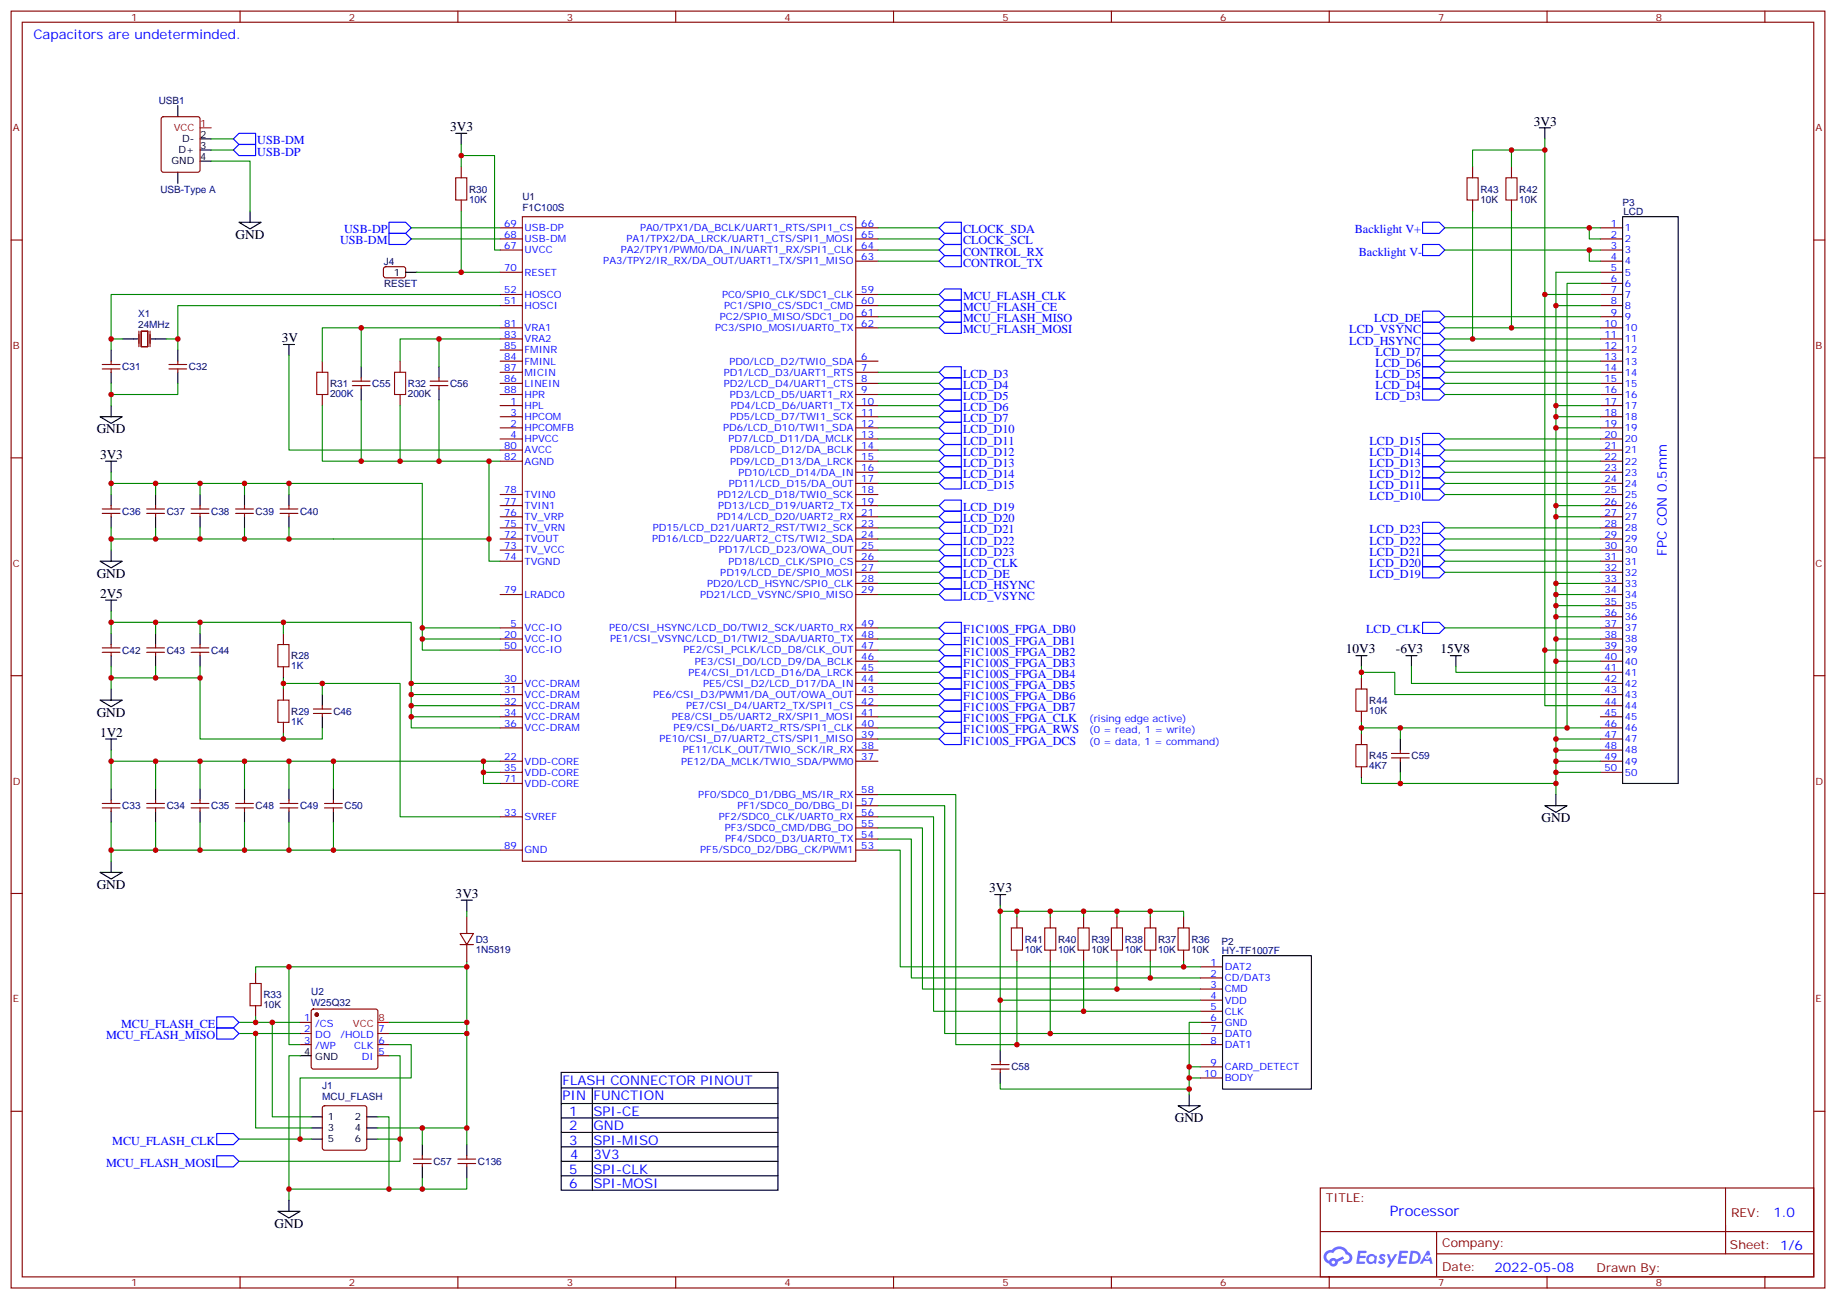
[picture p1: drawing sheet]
<svg xmlns="http://www.w3.org/2000/svg" width="583mm" height="413mm" viewBox="0 0 583 413" stroke-linecap="round" stroke-linejoin="round" font-family="sans-serif">
<g fill="none" stroke="#870000" stroke-width=".35">
<path d="M3.5 3.5h575.8v405.4h-575.8zM7.1 7.1h568.6v398.2h-568.6zM76.2 3.5v3.6M145.3 3.5v3.6M214.5 3.5v3.6M283.6 3.5v3.6M352.8 3.5v3.6M421.9 3.5v3.6M491.1 3.5v3.6M560.2 3.5v3.6M3.5 76.2h3.6M575.7 76.2h3.6"/>
<path d="M3.5 145.3h3.6M575.7 145.3h3.6M3.5 214.5h3.6M575.7 214.5h3.6M3.5 283.6h3.6M575.7 283.6h3.6M3.5 352.8h3.6M575.7 352.8h3.6M419.1 377.1h156.6v28.2h-156.6zM547.7 377.1v20.9M419.1 391h156.5M456 398h119.6"/>
<path d="M456 391v14.1M76.2 405.3v3.6M145.3 405.3v3.6M214.5 405.3v3.6M283.6 405.3v3.6M352.8 405.3v3.6M421.9 405.3v3.6M491.1 405.3v3.6M560.2 405.3v3.6"/>
</g>
<g fill="#5487ff">
<path d="M438.1 398.3a1.22 1.22 0 0 1 1.7 .3l-.4 .5a.47 .47 0 0 0-.3-.4 .47 .47 0 0 0-.5 .2l.1 .3a1.14 1.14 0 0 1 .8 1.7 1.14 1.14 0 0 1-1.9 0l-.2-.2 .5-.5 .7 .4a.29 .29 0 0 0 .3-.3 .29 .29 0 0 0-.2-.3 1.04 1.04 0 0 1-.6-1.7z"/>
<path d="M431.1 397h2.3l.4 .2-.2 .5-1.8 .1-.1 .8h1.5l.3 .4-.3 .4h-1.6l-.2 1.1h1.7l.2 .3-.2 .3-2.6 .1z"/>
<path d="M444.2 397.1l2.7 .1-.1 .5-1.8 .1-.2 .8h1.6l.3 .4-.4 .4h-1.6l-.1 1.1h1.7l.2 .3-.2 .3-2.7 .1z"/>
<path d="M453 397.1h.7l.3 1.2-.6 .3a.69 .69 0 0 0-1 .3 .69 .69 0 0 0 .4 1 .69 .69 0 0 0 .9-.7l.5-.2 .6 2.2h-.8l-.3-.9h-1.7l-.5 .9h-.8z"/>
<path d="M440.2 398.1h.8l.6 1.9 1.1-1.9h.9l-2.6 4.2h-.8l.9-1.5z"/>
<path d="M447.8 397.1l-.6 4.1h1.3a2.11 2.11 0 0 0 2.5-2.1 2.11 2.11 0 0 0-2.5-2zM448.5 397.8a1.43 1.43 0 0 1 1.6 1.6 1.43 1.43 0 0 1-2 1.1z"/>
<path d="M434.1 398.7a1.54 1.54 0 0 0-.1 2.1 1.54 1.54 0 0 0 2.1 .2l.7 .2 .3-2.3-.6-.3a1.49 1.49 0 0 0-2.4 .1zM434.3 399.7a.95 .95 0 0 1 1.9 0 .95 .95 0 0 1-1.9 0z"/>
<path d="M420.8 397.4a2.18 2.18 0 0 0 1.1 3.7 1.44 1.44 0 0 0 1.6 1 1.44 1.44 0 0 0 1.2-1.5l2-1-.5-.8-1.9 1a1.47 1.47 0 0 0-2.4 .4 1.39 1.39 0 0 1-.7-1.9 1.39 1.39 0 0 1 2-.5 2.12 2.12 0 0 1 2.2-1.3 2.12 2.12 0 0 1 1.9 1.7 1.14 1.14 0 0 1 1 1.4 1.14 1.14 0 0 1-1.6 .8 .43 .43 0 0 0-.5 .3 .43 .43 0 0 0 .4 .5 1.98 1.98 0 0 0 2.5-1.2 1.98 1.98 0 0 0-1.2-2.5 3.1 3.1 0 0 0-5.3-.7l-.9 .1zM422.7 400.7a.55 .55 0 0 1 1.1 0 .55 .55 0 0 1-1.1 0z"/>
<circle cx="453" cy="399.2" r=".26"/>
</g>
<g fill="none" stroke="#870000" stroke-width=".35">
<path d="M51.4 37.2l.5-.2h10.9l.5 .2 .2 .5v16.3l-.2 .5-.5 .2h-10.9l-.5-.3-.2-.4v-16.3zM146.4 52.9v3.5M467.4 52.9v3.5M479.8 52.9v3.5M146.4 63.5v3.5M158.7 79.4h7.1M158.7 75.8h7.1M158.7 72.3h7.1M165.8 68.8h105.8v204.6h-105.8zM271.6 79.4h7.1M271.6 75.8h7.1M271.6 72.3h7.1"/>
<path d="M467.4 63.5v3.5M479.8 63.5v3.5M508 79.4h7.1M508 75.8h7.1M508 72.3h7.1M121.9 84.9l.5-.2h5.9l.5 .7-.1 2.4-.6 .4-6-.1-.4-.6v-2.1zM158.7 97h7.1M158.7 93.5h7.1M158.7 86.4h7.1M271.6 97h7.1M271.6 93.5h7.1M271.6 82.9h7.1"/>
<path d="M508 97h7.1M508 93.5h7.1M508 82.9h7.1M508 86.4h7.1M508 90h7.1M32.5 115.7h5.6M32.5 117.1h5.6M35.3 114.7v1M35.3 117.1v1.1M44.1 105.1v5M44.8 105.1h2.1v5h-2.1zM47.6 105.1v5"/>
<path d="M53.6 115.7h5.7M53.6 117.1h5.7M56.4 114.7v1M56.4 117.1v1.1M102.3 114.7v3.5M114.7 119.9v1.1M127 114.7v3.5M139.3 119.9v1.1M158.7 114.7h7.1M158.7 118.2h7.1M158.7 104.1h7.1M158.7 107.6h7.1"/>
<path d="M158.7 111.1h7.1M271.6 114.7h7.1M271.6 118.2h7.1M271.6 100.5h7.1M271.6 104.1h7.1M508 114.7h7.1M508 118.2h7.1M508 100.5h7.1M508 104.1h7.1M508 107.6h7.1M508 111.1h7.1M102.3 125.2v3.6"/>
<path d="M111.8 121h5.7M111.8 122.4h5.7M114.7 122.4v1.1M127 125.2v3.6M136.5 121h5.7M136.5 122.4h5.7M139.3 122.4v1.1M158.7 128.8h7.1M158.7 135.8h7.1M158.7 132.3h7.1M158.7 139.3h7.1M158.7 121.7h7.1"/>
<path d="M158.7 125.2h7.1M271.6 128.8h7.1M271.6 135.8h7.1M271.6 132.3h7.1M271.6 139.3h7.1M271.6 121.7h7.1M271.6 125.2h7.1M508 128.8h7.1M508 135.8h7.1M508 132.3h7.1M508 139.3h7.1M508 121.7h7.1"/>
<path d="M508 125.2h7.1M158.7 142.9h7.1M158.7 146.4h7.1M158.7 157h7.1M271.6 142.9h7.1M271.6 146.4h7.1M271.6 149.9h7.1M271.6 153.5h7.1M271.6 157h7.1M508 142.9h7.1M508 146.4h7.1M508 149.9h7.1"/>
<path d="M508 153.5h7.1M508 157h7.1M32.5 161.6h5.6M32.5 163h5.6M35.3 160.5v1.1M35.3 163v1M46.6 161.6h5.6M46.6 163h5.6M49.4 160.5v1.1M49.4 163v1M60.7 161.6h5.6M60.7 163h5.6"/>
<path d="M63.5 160.5v1.1M63.5 163v1M74.8 161.6h5.6M74.8 163h5.6M77.6 160.5v1.1M77.6 163v1M88.9 161.6h5.6M88.9 163h5.6M91.7 160.5v1.1M91.7 163v1M158.7 160.5h7.1M158.7 164h7.1"/>
<path d="M158.7 167.6h7.1M158.7 171.1h7.1M158.7 174.6h7.1M158.7 178.2h7.1M271.6 160.5h7.1M271.6 164h7.1M271.6 167.6h7.1M271.6 171.1h7.1M271.6 174.6h7.1M271.6 178.2h7.1M508 160.5h7.1M508 164h7.1"/>
<path d="M508 167.6h7.1M508 171.1h7.1M508 174.6h7.1M508 178.2h7.1M158.7 199.3h7.1M158.7 188.7h7.1M271.6 199.3h7.1M271.6 181.7h7.1M271.6 185.2h7.1M271.6 188.7h7.1M508 199.3h7.1M508 181.7h7.1"/>
<path d="M508 185.2h7.1M508 188.7h7.1M508 192.3h7.1M508 195.8h7.1M32.5 205.7h5.6M32.5 207.1h5.6M35.3 204.6v1.1M35.3 207.1v1M46.6 205.7h5.6M46.6 207.1h5.6M49.4 204.6v1.1M49.4 207.1v1"/>
<path d="M60.7 205.7h5.6M60.7 207.1h5.6M63.5 204.6v1.1M63.5 207.1v1M90 201.1v3.5M90 211.7v3.5M90 218.7v3.6M158.7 202.8h7.1M158.7 217h7.1M158.7 206.4h7.1M271.6 202.8h7.1M271.6 217h7.1"/>
<path d="M271.6 213.4h7.1M271.6 209.9h7.1M271.6 206.4h7.1M432.2 215.2v3.5M508 202.8h7.1M508 217h7.1M508 213.4h7.1M508 209.9h7.1M508 206.4h7.1M90 229.3v3.5M99.5 225.1h5.6M99.5 226.5h5.6"/>
<path d="M102.3 224v1.1M102.3 226.5v1M158.7 220.5h7.1M158.7 224h7.1M158.7 227.5h7.1M158.7 231.1h7.1M271.6 220.5h7.1M271.6 224h7.1M271.6 227.5h7.1M271.6 231.1h7.1M271.6 238.1h7.1M271.6 234.6h7.1"/>
<path d="M432.2 225.8v3.5M432.2 232.8v3.6M441.7 239.2h5.6M444.5 238.1v1.1M508 220.5h7.1M508 224h7.1M508 227.5h7.1M508 231.1h7.1M508 238.1h7.1M508 234.6h7.1M32.5 255.1h5.6M32.5 256.5h5.6"/>
<path d="M35.3 254v1.1M35.3 256.5v1M46.6 255.1h5.6M46.6 256.5h5.6M49.4 254v1.1M49.4 256.5v1M60.7 255.1h5.6M60.7 256.5h5.6M63.5 254v1.1M63.5 256.5v1M74.8 255.1h5.6M74.8 256.5h5.6"/>
<path d="M77.6 254v1.1M77.6 256.5v1M88.9 255.1h5.6M88.9 256.5h5.6M91.7 254v1.1M91.7 256.5v1M103 255.1h5.7M103 256.5h5.7M105.8 254v1.1M105.8 256.5v1M158.7 241.7h7.1M158.7 259.3h7.1"/>
<path d="M158.7 245.2h7.1M158.7 248.7h7.1M271.6 241.7h7.1M271.6 259.3h7.1M271.6 255.8h7.1M271.6 252.2h7.1M432.2 243.4v3.5M441.7 240.6h5.6M444.5 240.6v1.1M508 241.7h7.1M508 245.2h7.1M158.7 269.9h7.1"/>
<path d="M271.6 269.9h7.1M271.6 266.3h7.1M271.6 262.8h7.1M146 296.3h4.3l-2.1 3.6zM146 299.9h4.3M148.2 291v5.3M148.2 299.9v5.3M322.8 291v3.6M333.4 291v3.6M344 291v3.6M354.5 291v3.6M365.1 291v3.6"/>
<path d="M375.7 291v3.6M81.1 308.7v3.5M81.1 319.3v3.5M322.8 301.6v3.6M333.4 301.6v3.6M344 301.6v3.6M354.5 301.6v3.6M365.1 301.6v3.6M375.7 301.6v3.6M381 310.4h7.1M381 314h7.1M381 306.9h7.1"/>
<path d="M381 317.5h7.1M95.2 324.6h3.6M95.2 328.1h3.6M95.2 331.6h3.6M99 320.5l.5-.2h19.7l.5 .2 .2 .5v17.7l-.2 .5-.5 .2h-19.7l-.5-.3-.2-.4v-17.7zM119.9 328.1h3.6M119.9 331.6h3.6M119.9 335.1h3.6M314.7 338h5.6M314.7 339.4h5.6M317.5 336.9v1.1M317.5 339.4v1"/>
<path d="M381 324.6h7.1M381 328.1h7.1M381 331.6h7.1M381 321h7.1M381 338.7h7.1M102.5 351.2l.5-.2h12.7l.5 .2 .2 .5v12.7l-.2 .5-.5 .2h-12.7l-.5-.2-.2-.5v-12.7zM381 342.2h7.1M131.2 367.9h5.7M131.2 369.4h5.7M134.1 366.9v1M134.1 369.4v1M145.3 367.9h5.7"/>
<path d="M145.3 369.4h5.7M148.2 366.9v1M148.2 369.4v1"/>
</g>
<circle cx="100.5" cy="322.1" r=".53" fill="#870000" stroke="#870000" stroke-width=".35"/>
<g fill="none" stroke="#000" stroke-width=".35">
<path d="M56.4 33.5v3.5M56.4 54.7v3.5M63.5 51.2h3.5M63.5 47.6h3.5M63.5 44.1h3.5M144.6 42.3h3.6M146.4 42.3v3.6M488.6 40.6h3.5M490.4 40.6v3.5M75.8 70.6h7.1l-3.5 2.1zM79.4 67v3.6M515.1 68.8h17.6v179.9h-17.6z"/>
<path d="M128.8 86.4h3.5M35.3 111.1v3.6M35.3 118.2v3.5M38.8 107.6h4.9M48 107.6h4.9M56.4 111.1v3.6M56.4 118.2v3.5M90 109.4h3.5M91.7 109.4v3.5M114.7 116.4v3.5M139.3 116.4v3.5M31.7 132.3h7.1l-3.5 2.1z"/>
<path d="M35.3 128.8v3.5M114.7 123.5v3.5M139.3 123.5v3.5M33.5 146.4h3.5M35.3 146.4v3.5M35.3 157v3.5M49.4 157v3.5M63.5 157v3.5M77.6 157v3.5M91.7 157v3.5M31.7 178.2h7.1l-3.5 2.1zM35.3 164v3.6"/>
<path d="M35.3 174.6v3.6M49.4 164v3.6M63.5 164v3.6M77.6 164v3.6M91.7 164v3.6M33.5 190.5h3.5M35.3 190.5v3.5M35.3 201.1v3.5M35.3 208.1v3.6M35.3 218.7v3.6M49.4 201.1v3.5M49.4 208.1v3.6"/>
<path d="M63.5 201.1v3.5M63.5 208.1v3.6M430.4 208.1h3.5M432.2 208.1v3.6M446.3 208.1h3.5M448 208.1v3.6M460.4 208.1h3.5M462.1 208.1v3.6M31.7 222.3h7.1l-3.5 2.1zM33.5 234.6h3.5M35.3 234.6v3.5M102.3 220.5v3.5"/>
<path d="M102.3 227.5v3.6M444.5 234.6v3.5M35.3 250.5v3.5M35.3 257.5v3.6M49.4 250.5v3.5M49.4 257.5v3.6M63.5 250.5v3.5M63.5 257.5v3.6M77.6 250.5v3.5M77.6 257.5v3.6M91.7 250.5v3.5M91.7 257.5v3.6"/>
<path d="M105.8 250.5v3.5M105.8 257.5v3.6M444.5 241.7v3.5M490.4 255.8h7l-3.5 2.1zM493.9 252.2v3.6M31.7 276.9h7.1l-3.5 2.1zM35.3 273.4v3.5M146.4 285.8h3.5M148.2 285.8v3.5M315.7 284h3.6M317.5 284v3.5M388.1 303.4h28.2v42.3h-28.2z"/>
<path d="M95.2 335.1h3.6M317.5 333.4v3.5M98.8 354.5h3.5M98.8 358.1h3.5M116.4 354.5h3.5M116.4 358.1h3.5M178.2 340.4h68.7v37.4h-68.7zM178.2 345.4h68.7M178.2 350.3h68.7M178.2 354.9h68.7M178.2 359.5h68.7M188 345.4v32.4"/>
<path d="M317.5 340.4v3.6M373.9 351h7.1l-3.5 2.1zM377.5 347.5v3.5M98.8 361.6h3.5M116.4 361.6h3.5M134.1 363.4v3.5M134.1 370.4v3.5M148.2 363.4v3.5M148.2 370.4v3.5M178.2 364.1h68.7M178.2 368.7h68.7M178.2 373.2h68.7"/>
<path d="M88.2 384.5h7l-3.5 2.1zM91.7 381v3.5"/>
</g>
<path d="M63.5 40.6h3.5M119.9 324.6h3.6" fill="none" stroke="#f00" stroke-width=".35"/>
<g fill="none" stroke="#008700" stroke-width=".35">
<path d="M67 51.2h12.4v15.8M67 44.1h7.1M67 47.6h7.1M146.4 49.4h10.6v30h1.7M146.4 45.9v7M479.8 47.6v5.3M490.4 44.1v49.4h17.6M490.4 47.6h-23v5.3M130.5 72.3h28.2M130.5 75.8h28.2M146.4 67v19.4h12.3M278.7 72.3h19.4"/>
<path d="M278.7 75.8h19.4M278.7 79.4h19.4M458.6 72.3h49.4M458.6 79.4h49.4M467.4 67v40.6h40.6M479.8 67v37.1h28.2M504.5 72.3v3.5h3.5M504.5 79.4v3.5h3.5M132.3 86.4h14.1M158.7 93.5h-123.4v17.6M158.7 97h-102.3v14.1M278.7 97h19.4"/>
<path d="M278.7 93.5h19.4M278.7 82.9h19.4M490.4 93.5v112.9h17.6M493.9 97h14.1M508 90h-10.6v141.1h10.6M508 86.4h-14.1v165.8M35.3 107.6h3.5M52.9 107.6h3.5M91.7 112.9v30h67M114.7 104.1v12.3M139.3 107.6v8.8M158.7 107.6h-31.7v7.1"/>
<path d="M158.7 104.1h-56.4v10.6M278.7 100.5h19.4M278.7 104.1h19.4M278.7 118.2h19.4M458.6 107.6h8.8M458.6 100.5h49.4M458.6 104.1h21.2M458.6 111.1h49.4M458.6 118.2h49.4M458.6 114.7h49.4M35.3 121.7v7.1M56.4 121.7v3.5h-21.1"/>
<path d="M102.3 128.8v17.6h56.4M114.7 127v19.4M127 128.8v17.6M139.3 127v19.4M278.7 135.8h19.4M278.7 132.3h19.4M278.7 128.8h19.4M278.7 125.2h19.4M278.7 121.7h19.4M278.7 139.3h19.4M458.6 125.2h49.4M458.6 121.7h49.4"/>
<path d="M458.6 139.3h49.4M493.9 135.8h14.1M493.9 132.3h14.1M493.9 128.8h14.1M35.3 153.5h98.8v52.9h24.6M35.3 149.9v7.1M49.4 153.5v3.5M63.5 153.5v3.5M77.6 153.5v3.5M91.7 153.5v3.5M155.2 146.4v31.8h3.5M278.7 153.5h19.4"/>
<path d="M278.7 149.9h19.4M278.7 146.4h19.4M278.7 142.9h19.4M458.6 153.5h49.4M458.6 149.9h49.4M458.6 146.4h49.4M458.6 142.9h49.4M458.6 157h49.4M35.3 167.6v7M35.3 171.1h119.9M49.4 167.6v3.5M63.5 167.6v3.5"/>
<path d="M77.6 167.6v3.5M91.7 167.6v3.5M278.7 171.1h19.4M278.7 164h19.4M278.7 160.5h19.4M278.7 178.2h19.4M278.7 167.6h19.4M278.7 174.6h19.4M458.6 171.1h49.4M458.6 178.2h49.4M458.6 167.6h49.4M458.6 174.6h49.4"/>
<path d="M493.9 164h14.1M493.9 160.5h14.1M35.3 197.6h95.2v33.5h28.2M35.3 194v7.1M49.4 197.6v3.5M63.5 197.6v3.5M90 197.6v3.5M134.1 199.3h24.6M278.7 199.3h19.4M278.7 185.2h19.4M278.7 188.7h19.4M278.7 181.7h19.4"/>
<path d="M458.6 199.3h49.4M458.6 181.7h49.4M493.9 185.2h14.1M493.9 188.7h14.1M493.9 192.3h14.1M493.9 195.8h14.1M35.3 211.7v7M35.3 215.2h28.2M49.4 211.7v3.5M63.5 215.2v19.4h38.8v-3.5M63.5 211.7v3.5M90 217h37v42.3h31.7"/>
<path d="M90 215.2v3.5M102.3 217v3.5M130.5 217h28.2M134.1 202.8h24.6M278.7 217h19.4M278.7 213.4h19.4M278.7 209.9h19.4M278.7 206.4h19.4M278.7 202.8h19.4M432.2 213.4h10.5v7.1h65.3M432.2 211.7v3.5M448 211.7v5.3h60"/>
<path d="M462.1 211.7v1.7h45.9M490.4 206.4v17.6h17.6M493.9 209.9h14.1M493.9 202.8h14.1M35.3 238.1v12.4M90 232.8v1.8M130.5 227.5h28.2M130.5 224h28.2M130.5 220.5h28.2M278.7 234.6h19.4M278.7 231.1h19.4M278.7 227.5h19.4"/>
<path d="M278.7 224h19.4M278.7 220.5h19.4M432.2 231.1h65.2M432.2 229.3v3.5M444.5 231.1v3.5M493.9 234.6h14.1M493.9 238.1h14.1M35.3 241.7h123.4M49.4 241.7v8.8M63.5 241.7v8.8M77.6 241.7v8.8M91.7 241.7v8.8"/>
<path d="M105.8 241.7v8.8M153.5 241.7v7h5.2M153.5 245.2h5.2M278.7 259.3h17.6v61.7h84.7M278.7 255.8h21.2v72.3h81.1M278.7 252.2h24.7v79.4h77.6M432.2 246.9v1.8h61.7M444.5 245.2v3.5M493.9 241.7h14.1M493.9 245.2h14.1M35.3 261.1v12.3M35.3 269.9h123.4"/>
<path d="M49.4 261.1v8.8M63.5 261.1v8.8M77.6 261.1v8.8M91.7 261.1v8.8M105.8 261.1v8.8M278.7 269.9h7.1v37h95.2M278.7 266.3h10.6v44.1h91.7M278.7 262.8h14.1v51.2h88.2M148.2 289.3v1.7M317.5 289.3h58.2v1.7M317.5 287.5v45.9M322.8 289.3v1.7"/>
<path d="M333.4 289.3v1.7M344 289.3v1.7M354.5 289.3v1.7M365.1 289.3v1.7M91.7 306.9h-10.6v1.8M148.2 306.9h-56.5v24.7h3.5M148.2 305.2v52.9h-28.3M317.5 317.5h63.5M322.8 305.2v26.4M333.4 305.2v22.9M344 305.2v15.8M354.5 305.2v8.8"/>
<path d="M365.1 305.2v5.2M375.7 305.2v1.7M75.8 328.1h19.4M75.8 324.6h19.4M81.1 328.1v30h17.7M81.1 322.8v1.8M86.4 324.6v29.9h12.4M95.2 335.1h-3.5v45.9M123.5 335.1h3.5v33.6h-51.2M123.5 331.6h7v10.6h-35.3v19.4M123.5 328.1h24.7M123.5 324.6h24.7"/>
<path d="M377.5 338.7h3.5M381 324.6h-3.5v22.9M119.9 354.5h3.6v23h-31.8M134.1 358.1v5.3M148.2 358.1v5.3M317.5 344v1.7h60M377.5 342.2h3.5M75.8 361.6h23M119.9 361.6h7.1M134.1 373.9v3.6M148.2 373.9v3.6h-24.7"/>
</g>
<g fill="none" stroke="#00f" stroke-width=".35">
<path d="M74.1 44.1l1.7-1.8h5.3v3.6h-5.3zM74.1 47.6l1.7-1.7h5.3v3.5h-5.3zM123.5 70.6h5.3l1.7 1.7-1.7 1.8h-5.3zM123.5 74.1h5.3l1.7 1.7-1.7 1.8h-5.3zM299.9 77.6h5.3v3.5h-5.3l-1.8-1.7zM299.9 74.1h5.3v3.5h-5.3l-1.8-1.8zM299.9 70.6h5.3v3.5h-5.3l-1.8-1.8zM451.6 70.6h5.2l1.8 1.7-1.8 1.8h-5.2zM451.6 77.6h5.2l1.8 1.8-1.8 1.7h-5.2zM298.1 97l1.8-1.7h5.3v3.5h-5.3zM298.1 93.5l1.8-1.8h5.3v3.6h-5.3zM299.9 98.8h5.3v3.5h-5.3l-1.8-1.8z"/>
<path d="M299.9 81.1h5.3v3.6h-5.3l-1.8-1.8zM451.6 98.8h5.2l1.8 1.7-1.8 1.8h-5.2zM298.1 118.2l1.8-1.8h5.3v3.5h-5.3zM299.9 102.3h5.3v3.5h-5.3l-1.8-1.7zM451.6 102.3h5.2l1.8 1.8-1.8 1.7h-5.2zM451.6 105.8h5.2l1.8 1.8-1.8 1.8h-5.2zM451.6 109.4h5.2l1.8 1.7-1.8 1.8h-5.2zM451.6 112.9h5.2l1.8 1.8-1.8 1.7h-5.2zM451.6 116.4h5.2l1.8 1.8-1.8 1.7h-5.2zM451.6 119.9h5.2l1.8 1.8-1.8 1.8h-5.2zM298.1 132.3l1.8-1.8h5.3v3.6h-5.3zM298.1 128.8l1.8-1.8h5.3v3.5h-5.3z"/>
<path d="M298.1 125.2l1.8-1.7h5.3v3.5h-5.3zM298.1 121.7l1.8-1.8h5.3v3.6h-5.3zM299.9 137.6h5.3v3.5h-5.3l-1.8-1.8zM299.9 134.1h5.3v3.5h-5.3l-1.8-1.8zM451.6 123.5h5.2l1.8 1.7-1.8 1.8h-5.2zM451.6 137.6h5.2l1.8 1.7-1.8 1.8h-5.2zM298.1 153.5l1.8-1.8h5.3v3.5h-5.3zM299.9 148.2h5.3v3.5h-5.3l-1.8-1.8zM299.9 144.6h5.3v3.6h-5.3l-1.8-1.8zM299.9 141.1h5.3v3.5h-5.3l-1.8-1.7zM451.6 155.2h5.2l1.8 1.8-1.8 1.8h-5.2zM451.6 151.7h5.2l1.8 1.8-1.8 1.7h-5.2z"/>
<path d="M451.6 148.2h5.2l1.8 1.7-1.8 1.8h-5.2zM451.6 144.6h5.2l1.8 1.8-1.8 1.8h-5.2zM451.6 141.1h5.2l1.8 1.8-1.8 1.7h-5.2zM298.1 160.5l1.8-1.7h5.3v3.5h-5.3zM298.1 167.6l1.8-1.8h5.3v3.5h-5.3zM299.9 176.4h5.3v3.5h-5.3l-1.8-1.7zM299.9 162.3h5.3v3.5h-5.3l-1.8-1.8zM299.9 169.3h5.3v3.6h-5.3l-1.8-1.8zM299.9 172.9h5.3v3.5h-5.3l-1.8-1.8zM451.6 165.8h5.2l1.8 1.8-1.8 1.7h-5.2zM451.6 169.3h5.2l1.8 1.8-1.8 1.8h-5.2zM451.6 172.9h5.2l1.8 1.7-1.8 1.8h-5.2z"/>
<path d="M451.6 176.4h5.2l1.8 1.8-1.8 1.7h-5.2zM451.6 179.9h5.2l1.8 1.8-1.8 1.7h-5.2zM298.1 199.3l1.8-1.7h5.3v3.5h-5.3zM298.1 181.7l1.8-1.8h5.3v3.5h-5.3zM298.1 188.7l1.8-1.7h5.3v3.5h-5.3zM299.9 183.4h5.3v3.6h-5.3l-1.8-1.8zM451.6 197.6h5.2l1.8 1.7-1.8 1.8h-5.2zM298.1 213.4l1.8-1.7h5.3v3.5h-5.3zM298.1 206.4l1.8-1.8h5.3v3.5h-5.3zM299.9 218.7h5.3v3.6h-5.3l-1.8-1.8zM299.9 215.2h5.3v3.5h-5.3l-1.8-1.7zM299.9 208.1h5.3v3.6h-5.3l-1.8-1.8z"/>
<path d="M299.9 201.1h5.3v3.5h-5.3l-1.8-1.8zM299.9 232.8h5.3v3.6h-5.3l-1.8-1.8zM299.9 229.3h5.3v3.5h-5.3l-1.8-1.7zM299.9 225.8h5.3v3.5h-5.3l-1.8-1.8zM299.9 222.3h5.3v3.5h-5.3l-1.8-1.8zM68.8 322.8h5.3l1.7 1.8-1.7 1.7h-5.3zM68.8 326.3h5.3l1.7 1.8-1.7 1.7h-5.3zM68.8 359.8h5.3l1.7 1.8-1.7 1.8h-5.3zM68.8 366.9h5.3l1.7 1.8-1.7 1.7h-5.3z"/>
</g>
<g fill="none" stroke="#a10000" stroke-width=".35">
<path d="M144.6 56.4h3.6v7.1h-3.6zM465.7 56.4h3.5v7.1h-3.5zM478 56.4h3.5v7.1h-3.5zM100.5 118.2h3.6v7h-3.6zM125.2 118.2h3.6v7h-3.6zM88.2 204.6h3.5v7.1h-3.5zM430.4 218.7h3.5v7.1h-3.5zM88.2 222.3h3.5v7h-3.5zM430.4 236.4h3.5v7h-3.5zM321 294.6h3.6v7h-3.6zM331.6 294.6h3.5v7h-3.5zM342.2 294.6h3.5v7h-3.5z"/>
<path d="M352.8 294.6h3.5v7h-3.5zM363.4 294.6h3.5v7h-3.5zM373.9 294.6h3.6v7h-3.6zM79.4 312.2h3.5v7.1h-3.5z"/>
</g>
<g fill="#c00">
<circle cx="35.3" cy="125.2" r=".88"/>
<circle cx="35.3" cy="107.6" r=".88"/>
<circle cx="56.4" cy="107.6" r=".88"/>
<circle cx="35.3" cy="241.7" r=".88"/>
<circle cx="49.4" cy="241.7" r=".88"/>
<circle cx="63.5" cy="241.7" r=".88"/>
<circle cx="153.5" cy="241.7" r=".88"/>
<circle cx="153.5" cy="245.2" r=".88"/>
<circle cx="35.3" cy="269.9" r=".88"/>
<circle cx="49.4" cy="269.9" r=".88"/>
<circle cx="63.5" cy="269.9" r=".88"/>
<circle cx="35.3" cy="171.1" r=".88"/>
<circle cx="91.7" cy="171.1" r=".88"/>
<circle cx="77.6" cy="171.1" r=".88"/>
<circle cx="63.5" cy="171.1" r=".88"/>
<circle cx="49.4" cy="171.1" r=".88"/>
<circle cx="35.3" cy="153.5" r=".88"/>
<circle cx="91.7" cy="153.5" r=".88"/>
<circle cx="77.6" cy="153.5" r=".88"/>
<circle cx="63.5" cy="153.5" r=".88"/>
<circle cx="49.4" cy="153.5" r=".88"/>
<circle cx="35.3" cy="215.2" r=".88"/>
<circle cx="63.5" cy="215.2" r=".88"/>
<circle cx="49.4" cy="215.2" r=".88"/>
<circle cx="35.3" cy="197.6" r=".88"/>
<circle cx="63.5" cy="197.6" r=".88"/>
<circle cx="49.4" cy="197.6" r=".88"/>
<circle cx="134.1" cy="202.8" r=".88"/>
<circle cx="134.1" cy="199.3" r=".88"/>
<circle cx="90" cy="234.6" r=".88"/>
<circle cx="90" cy="197.6" r=".88"/>
<circle cx="90" cy="217" r=".88"/>
<circle cx="102.3" cy="217" r=".88"/>
<circle cx="139.3" cy="107.6" r=".88"/>
<circle cx="114.7" cy="104.1" r=".88"/>
<circle cx="146.4" cy="49.4" r=".88"/>
<circle cx="127" cy="361.6" r=".88"/>
<circle cx="95.3" cy="361.6" r=".88"/>
<circle cx="81.1" cy="328.1" r=".88"/>
<circle cx="86.4" cy="324.6" r=".88"/>
<circle cx="81.1" cy="324.6" r=".88"/>
<circle cx="91.7" cy="306.9" r=".88"/>
<circle cx="148.2" cy="306.9" r=".88"/>
<circle cx="377.5" cy="338.7" r=".88"/>
<circle cx="377.5" cy="342.2" r=".88"/>
<circle cx="377.5" cy="345.7" r=".88"/>
<circle cx="317.5" cy="317.5" r=".88"/>
<circle cx="317.5" cy="289.3" r=".88"/>
<circle cx="322.8" cy="289.3" r=".88"/>
<circle cx="333.4" cy="289.3" r=".88"/>
<circle cx="344" cy="289.3" r=".88"/>
<circle cx="354.5" cy="289.3" r=".88"/>
<circle cx="365.1" cy="289.3" r=".88"/>
<circle cx="375.7" cy="306.9" r=".88"/>
<circle cx="365.1" cy="310.4" r=".88"/>
<circle cx="354.5" cy="314" r=".88"/>
<circle cx="344" cy="321" r=".88"/>
<circle cx="333.4" cy="328.1" r=".88"/>
<circle cx="322.8" cy="331.6" r=".88"/>
<circle cx="490.4" cy="93.5" r=".88"/>
<circle cx="490.4" cy="206.4" r=".88"/>
<circle cx="493.9" cy="245.2" r=".88"/>
<circle cx="493.9" cy="241.7" r=".88"/>
<circle cx="493.9" cy="238.1" r=".88"/>
<circle cx="493.9" cy="234.6" r=".88"/>
<circle cx="493.9" cy="202.8" r=".88"/>
<circle cx="493.9" cy="209.9" r=".88"/>
<circle cx="493.9" cy="185.2" r=".88"/>
<circle cx="493.9" cy="188.7" r=".88"/>
<circle cx="493.9" cy="192.3" r=".88"/>
<circle cx="493.9" cy="195.8" r=".88"/>
<circle cx="493.9" cy="164" r=".88"/>
<circle cx="493.9" cy="160.5" r=".88"/>
<circle cx="493.9" cy="135.8" r=".88"/>
<circle cx="493.9" cy="132.3" r=".88"/>
<circle cx="493.9" cy="128.8" r=".88"/>
<circle cx="490.4" cy="47.6" r=".88"/>
<circle cx="479.8" cy="47.6" r=".88"/>
<circle cx="497.4" cy="231.1" r=".88"/>
<circle cx="432.2" cy="231.1" r=".88"/>
<circle cx="444.5" cy="231.1" r=".88"/>
<circle cx="493.9" cy="248.7" r=".88"/>
<circle cx="444.5" cy="248.7" r=".88"/>
<circle cx="432.2" cy="213.4" r=".88"/>
<circle cx="504.5" cy="72.3" r=".88"/>
<circle cx="504.5" cy="79.4" r=".88"/>
<circle cx="479.8" cy="104.1" r=".88"/>
<circle cx="467.4" cy="107.6" r=".88"/>
<circle cx="493.9" cy="97" r=".88"/>
<circle cx="148.2" cy="324.6" r=".88"/>
<circle cx="148.2" cy="328.1" r=".88"/>
<circle cx="148.2" cy="358.1" r=".88"/>
<circle cx="134.1" cy="358.1" r=".88"/>
<circle cx="91.7" cy="377.5" r=".88"/>
<circle cx="123.5" cy="377.5" r=".88"/>
<circle cx="134.1" cy="377.5" r=".88"/>
<circle cx="146.4" cy="86.4" r=".88"/>
<circle cx="114.7" cy="146.4" r=".88"/>
<circle cx="139.3" cy="146.4" r=".88"/>
<circle cx="155.2" cy="146.4" r=".88"/>
<circle cx="155.2" cy="171.1" r=".88"/>
<circle cx="130.5" cy="220.5" r=".88"/>
<circle cx="130.5" cy="224" r=".88"/>
<circle cx="130.5" cy="227.5" r=".88"/>
<circle cx="130.5" cy="217" r=".88"/>
<circle cx="77.6" cy="241.7" r=".88"/>
<circle cx="91.7" cy="241.7" r=".88"/>
<circle cx="105.8" cy="241.7" r=".88"/>
<circle cx="105.8" cy="269.9" r=".88"/>
<circle cx="91.7" cy="269.9" r=".88"/>
<circle cx="77.6" cy="269.9" r=".88"/>
<circle cx="127" cy="146.4" r=".88"/>
</g>
<text font-size="4.6" fill="#00f" x="441.2" y="386.1">Processor</text>
<g font-size="4.2" fill="#00f">
<text x="10.6" y="12.3">Capacitors are undeterminded.</text>
<text x="529.1" y="176.5" transform="rotate(-90 529.1 176.5)">FPC CON 0.5mm</text>
<text x="178.5" y="344.3">FLASH CONNECTOR PINOUT</text>
<text x="178.5" y="349.3">PIN</text>
<text x="188.4" y="349.3">FUNCTION</text>
<text x="180.6" y="354.2">1</text>
<text x="180.6" y="358.8">2</text>
<text x="188.4" y="354.2">SPI-CE</text>
<text x="188.4" y="358.8">GND</text>
<text x="180.6" y="363.4">3</text>
<text x="188.4" y="363.4">SPI-MISO</text>
<text x="181" y="367.9">4</text>
<text x="188.4" y="367.9">3V3</text>
<text x="180.6" y="372.5">5</text>
<text x="180.6" y="377.1">6</text>
<text x="188.4" y="372.5">SPI-CLK</text>
<text x="188.4" y="377.1">SPI-MOSI</text>
<text x="562.9" y="386.4">1.0</text>
<text x="474.4" y="403.7">2022-05-08</text>
</g>
<g font-size="4.2">
<text x="142.9" y="41.6">3V3</text>
<text x="486.8" y="39.9">3V3</text>
<text x="74.8" y="75.8">GND</text>
<text x="89.5" y="108.7">3V</text>
<text x="30.7" y="137.6">GND</text>
<text x="31.7" y="145.7">3V3</text>
<text x="30.7" y="183.4">GND</text>
<text x="31.7" y="189.8">2V5</text>
<text x="427.2" y="207.4">10V3</text>
<text x="443.1" y="207.4">-6V3</text>
<text x="457.2" y="207.4">15V8</text>
<text x="30.7" y="227.5">GND</text>
<text x="31.7" y="233.9">1V2</text>
<text x="489.3" y="261.1">GND</text>
<text x="30.7" y="282.2">GND</text>
<text x="144.6" y="285">3V3</text>
<text x="314" y="283.3">3V3</text>
<text x="372.9" y="356.3">GND</text>
<text x="87.1" y="389.8">GND</text>
</g>
<g font-size="3.9" fill="#00f">
<text x="81.7" y="45.9">USB-DM</text>
<text x="81.7" y="49.4">USB-DP</text>
<text x="107.9" y="77.6">USB-DM</text>
<text x="109.2" y="74.1">USB-DP</text>
<text x="305.7" y="77.6">CLOCK_SCL</text>
<text x="305.7" y="74.1">CLOCK_SDA</text>
<text x="430" y="74.1">Backlight V+</text>
<text x="305.7" y="81.1">CONTROL_RX</text>
<text x="431.3" y="81.1">Backlight V-</text>
<text x="305.7" y="84.7">CONTROL_TX</text>
<text x="305.7" y="95.3">MCU_FLASH_CLK</text>
<text x="305.7" y="98.8">MCU_FLASH_CE</text>
<text x="305.7" y="102.3">MCU_FLASH_MISO</text>
<text x="305.7" y="105.8">MCU_FLASH_MOSI</text>
<text x="428.3" y="105.8">LCD_VSYNC</text>
<text x="436.2" y="102.3">LCD_DE</text>
<text x="428.3" y="109.4">LCD_HSYNC</text>
<text x="436.6" y="112.9">LCD_D7</text>
<text x="305.7" y="119.9">LCD_D3</text>
<text x="436.6" y="116.4">LCD_D6</text>
<text x="436.6" y="119.9">LCD_D5</text>
<text x="305.7" y="123.5">LCD_D4</text>
<text x="436.6" y="123.5">LCD_D4</text>
<text x="305.7" y="130.5">LCD_D6</text>
<text x="305.7" y="127">LCD_D5</text>
<text x="436.6" y="127">LCD_D3</text>
<text x="305.7" y="134.1">LCD_D7</text>
<text x="305.7" y="137.6">LCD_D10</text>
<text x="305.7" y="141.1">LCD_D11</text>
<text x="434.7" y="141.1">LCD_D15</text>
<text x="305.7" y="148.2">LCD_D13</text>
<text x="305.7" y="144.6">LCD_D12</text>
<text x="434.7" y="148.2">LCD_D13</text>
<text x="434.7" y="144.6">LCD_D14</text>
<text x="305.7" y="155.2">LCD_D15</text>
<text x="305.7" y="151.7">LCD_D14</text>
<text x="434.7" y="155.2">LCD_D11</text>
<text x="434.7" y="151.7">LCD_D12</text>
<text x="434.7" y="158.8">LCD_D10</text>
<text x="305.7" y="162.3">LCD_D19</text>
<text x="305.7" y="165.8">LCD_D20</text>
<text x="305.7" y="169.3">LCD_D21</text>
<text x="305.7" y="172.9">LCD_D22</text>
<text x="434.7" y="169.3">LCD_D23</text>
<text x="434.7" y="172.9">LCD_D22</text>
<text x="305.7" y="179.9">LCD_CLK</text>
<text x="305.7" y="176.4">LCD_D23</text>
<text x="434.7" y="176.4">LCD_D21</text>
<text x="434.7" y="179.9">LCD_D20</text>
<text x="305.7" y="183.4">LCD_DE</text>
<text x="434.7" y="183.4">LCD_D19</text>
<text x="305.7" y="187">LCD_HSYNC</text>
<text x="305.7" y="190.5">LCD_VSYNC</text>
<text x="305.7" y="201.1">F1C100S_FPGA_DB0</text>
<text x="433.6" y="201.1">LCD_CLK</text>
<text x="305.7" y="208.1">F1C100S_FPGA_DB2</text>
<text x="305.7" y="204.6">F1C100S_FPGA_DB1</text>
<text x="305.7" y="215.2">F1C100S_FPGA_DB4</text>
<text x="305.7" y="211.7">F1C100S_FPGA_DB3</text>
<text x="305.7" y="218.7">F1C100S_FPGA_DB5</text>
<text x="305.7" y="225.8">F1C100S_FPGA_DB7</text>
<text x="305.7" y="222.3">F1C100S_FPGA_DB6</text>
<text x="305.7" y="232.8">F1C100S_FPGA_RWS</text>
<text x="305.7" y="229.3">F1C100S_FPGA_CLK</text>
<text x="305.7" y="236.4">F1C100S_FPGA_DCS</text>
<text x="33.7" y="329.8">MCU_FLASH_MISO</text>
<text x="38.4" y="326.3">MCU_FLASH_CE</text>
<text x="35.6" y="363.4">MCU_FLASH_CLK</text>
<text x="33.7" y="370.4">MCU_FLASH_MOSI</text>
</g>
<g font-size="3.9" fill="#800">
<text x="420.9" y="381.7">TITLE:</text>
<text x="549.5" y="386.4">REV:</text>
<text x="457.8" y="395.9">Company:</text>
<text x="549.1" y="396.5">Sheet: 1/6</text>
<text x="457.8" y="403.6">Date:</text>
<text x="506.8" y="403.7">Drawn By:</text>
</g>
<g font-size="3.2" fill="#800">
<text x="41.6" y="6.5">1</text>
<text x="110.8" y="6.5">2</text>
<text x="179.9" y="6.5">3</text>
<text x="249.1" y="6.5">4</text>
<text x="318.2" y="6.5">5</text>
<text x="387.3" y="6.5">6</text>
<text x="456.5" y="6.5">7</text>
<text x="525.6" y="6.5">8</text>
<text x="4.1" y="41.6">A</text>
<text x="576.3" y="41.6">A</text>
<text x="4.1" y="110.8">B</text>
<text x="576.3" y="110.8">B</text>
<text x="4.1" y="179.9">C</text>
<text x="576.3" y="179.9">C</text>
<text x="4.1" y="249.1">D</text>
<text x="576.3" y="249.1">D</text>
<text x="4.1" y="318.2">E</text>
<text x="576.3" y="318.2">E</text>
<text x="41.6" y="408.3">1</text>
<text x="110.8" y="408.3">2</text>
<text x="179.9" y="408.3">3</text>
<text x="249.1" y="408.3">4</text>
<text x="318.2" y="408.3">5</text>
<text x="387.3" y="408.3">6</text>
<text x="456.5" y="408.3">7</text>
<text x="525.6" y="408.3">8</text>
</g>
<g font-size="3.2" fill="#000080">
<text x="50.4" y="32.9">USB1</text>
<text x="50.9" y="61.1">USB-Type A</text>
<text x="148.9" y="64.4">10K</text>
<text x="148.9" y="61.1">R30</text>
<text x="165.8" y="63.5">U1</text>
<text x="469.9" y="64.4">10K</text>
<text x="469.9" y="61.1">R43</text>
<text x="482.2" y="64.4">10K</text>
<text x="482.2" y="61.1">R42</text>
<text x="515.1" y="65.3">P3</text>
<text x="165.8" y="67">F1C100S</text>
<text x="515.3" y="68.2">LCD</text>
<text x="121.9" y="84">J4</text>
<text x="121.9" y="91.1">RESET</text>
<text x="43.8" y="100.6">X1</text>
<text x="43.8" y="104.1">24MHz</text>
<text x="38.8" y="117.5">C31</text>
<text x="60" y="117.5">C32</text>
<text x="104.8" y="122.9">R31</text>
<text x="118.2" y="122.8">C55</text>
<text x="129.5" y="122.9">R32</text>
<text x="142.9" y="122.8">C56</text>
<text x="104.8" y="126.1">200K</text>
<text x="129.5" y="126.1">200K</text>
<text x="38.8" y="163.4">C36</text>
<text x="52.9" y="163.4">C37</text>
<text x="67" y="163.4">C38</text>
<text x="81.1" y="163.4">C39</text>
<text x="95.2" y="163.4">C40</text>
<text x="38.8" y="207.5">C42</text>
<text x="52.9" y="207.5">C43</text>
<text x="67" y="207.5">C44</text>
<text x="92.4" y="209.3">R28</text>
<text x="92.4" y="212.5">1K</text>
<text x="92.4" y="227">R29</text>
<text x="105.8" y="226.9">C46</text>
<text x="434.6" y="226.6">10K</text>
<text x="434.6" y="223.4">R44</text>
<text x="92.4" y="230.2">1K</text>
<text x="434.6" y="244.3">4K7</text>
<text x="434.6" y="241.1">R45</text>
<text x="448" y="241">C59</text>
<text x="38.8" y="256.9">C33</text>
<text x="52.9" y="256.9">C34</text>
<text x="67" y="256.9">C35</text>
<text x="81.1" y="256.9">C48</text>
<text x="95.2" y="256.9">C49</text>
<text x="109.4" y="256.9">C50</text>
<text x="151" y="299.2">D3</text>
<text x="325.3" y="299.3">R41</text>
<text x="335.8" y="299.3">R40</text>
<text x="346.4" y="299.3">R39</text>
<text x="357" y="299.3">R38</text>
<text x="367.6" y="299.3">R37</text>
<text x="378.2" y="299.3">R36</text>
<text x="387.7" y="299.9">P2</text>
<text x="151" y="302.5">1N5819</text>
<text x="325.3" y="302.5">10K</text>
<text x="335.8" y="302.5">10K</text>
<text x="346.4" y="302.5">10K</text>
<text x="357" y="302.5">10K</text>
<text x="367.6" y="302.5">10K</text>
<text x="378.2" y="302.5">10K</text>
<text x="387.9" y="302.8">HY-TF1007F</text>
<text x="83.6" y="316.9">R33</text>
<text x="98.8" y="315.7">U2</text>
<text x="83.6" y="320.1">10K</text>
<text x="98.8" y="319.3">W25Q32</text>
<text x="321" y="339.8">C58</text>
<text x="102.3" y="345.8">J1</text>
<text x="102.3" y="349.3">MCU_FLASH</text>
<text x="137.6" y="369.8">C57</text>
<text x="151.7" y="369.8">C136</text>
</g>
<g font-size="3.2" fill="#f00">
<text x="55.1" y="41.6">VCC</text>
<text x="63.5" y="40.2">1</text>
<text x="112" y="326">VCC</text>
<text x="120.1" y="324.2">8</text>
</g>
<g font-size="3.2">
<text x="57.8" y="45.2">D-</text>
<text x="63.5" y="47.3">3</text>
<text x="63.5" y="43.7">2</text>
<text x="54.5" y="52.2">GND</text>
<text x="56.7" y="48.7">D+</text>
<text x="63.5" y="50.8">4</text>
<text x="125" y="87.5">1</text>
<text x="96.6" y="334.8">4</text>
<text x="100.1" y="336.6">GND</text>
<text x="104.1" y="355.6">1</text>
<text x="104.1" y="359.1">3</text>
<text x="112.6" y="355.6">2</text>
<text x="112.6" y="359.1">4</text>
<text x="104.1" y="362.7">5</text>
<text x="112.6" y="362.7">6</text>
</g>
<g font-size="3.2" fill="#00f">
<text x="160" y="72">69</text>
<text x="273.4" y="72">66</text>
<text x="511.3" y="72">1</text>
<text x="160" y="75.5">68</text>
<text x="166.5" y="76.9">USB-DM</text>
<text x="166.5" y="73.4">USB-DP</text>
<text x="198.8" y="76.9">PA1/TPX2/DA_LRCK/UART1_CTS/SPI1_MOSI</text>
<text x="203.2" y="73.4">PA0/TPX1/DA_BCLK/UART1_RTS/SPI1_CS</text>
<text x="273.4" y="75.5">65</text>
<text x="511.3" y="75.5">2</text>
<text x="515.8" y="73.4">1</text>
<text x="515.8" y="76.9">2</text>
<text x="160" y="79">67</text>
<text x="166.5" y="80.4">UVCC</text>
<text x="191.5" y="84">PA3/TPY2/IR_RX/DA_OUT/UART1_TX/SPI1_MISO</text>
<text x="197" y="80.4">PA2/TPY1/PWM0/DA_IN/UART1_RX/SPI1_CLK</text>
<text x="273.4" y="82.6">63</text>
<text x="273.4" y="79">64</text>
<text x="511.3" y="79">3</text>
<text x="511.3" y="82.6">4</text>
<text x="515.8" y="80.4">3</text>
<text x="515.8" y="84">4</text>
<text x="160" y="86.1">70</text>
<text x="166.5" y="87.5">RESET</text>
<text x="511.3" y="86.1">5</text>
<text x="511.3" y="89.6">6</text>
<text x="515.8" y="87.5">5</text>
<text x="160" y="93.1">52</text>
<text x="166.5" y="94.5">HOSCO</text>
<text x="229.2" y="94.5">PC0/SPI0_CLK/SDC1_CLK</text>
<text x="273.4" y="93.1">59</text>
<text x="511.3" y="93.1">7</text>
<text x="515.8" y="91">6</text>
<text x="515.8" y="94.5">7</text>
<text x="160" y="96.7">51</text>
<text x="166.5" y="98.1">HOSCI</text>
<text x="228.5" y="101.6">PC2/SPI0_MISO/SDC1_D0</text>
<text x="229.9" y="98.1">PC1/SPI0_CS/SDC1_CMD</text>
<text x="273.4" y="96.7">60</text>
<text x="273.4" y="100.2">61</text>
<text x="511.3" y="96.7">8</text>
<text x="511.3" y="100.2">9</text>
<text x="515.8" y="98.1">8</text>
<text x="515.8" y="101.6">9</text>
<text x="160" y="103.7">81</text>
<text x="160" y="107.2">83</text>
<text x="166.5" y="105.1">VRA1</text>
<text x="227" y="105.1">PC3/SPI0_MOSI/UART0_TX</text>
<text x="273.4" y="103.7">62</text>
<text x="509.3" y="103.7">10</text>
<text x="509.3" y="107.2">11</text>
<text x="515.8" y="105.1">10</text>
<text x="160" y="110.8">85</text>
<text x="166.5" y="108.7">VRA2</text>
<text x="166.5" y="112.2">FMINR</text>
<text x="509.3" y="110.8">12</text>
<text x="515.8" y="108.7">11</text>
<text x="515.8" y="112.2">12</text>
<text x="160" y="114.3">84</text>
<text x="160" y="117.8">87</text>
<text x="166.5" y="115.7">FMINL</text>
<text x="166.5" y="119.2">MICIN</text>
<text x="229.8" y="119.2">PD1/LCD_D3/UART1_RTS</text>
<text x="231.5" y="115.7">PD0/LCD_D2/TWI0_SDA</text>
<text x="273.4" y="114.3">6</text>
<text x="273.4" y="117.8">7</text>
<text x="509.3" y="114.3">13</text>
<text x="509.3" y="117.8">14</text>
<text x="515.8" y="115.7">13</text>
<text x="515.8" y="119.2">14</text>
<text x="160" y="121.4">86</text>
<text x="160" y="124.9">88</text>
<text x="166.5" y="122.8">LINEIN</text>
<text x="229.7" y="122.8">PD2/LCD_D4/UART1_CTS</text>
<text x="273.4" y="121.4">8</text>
<text x="273.4" y="124.9">9</text>
<text x="509.3" y="121.4">15</text>
<text x="509.3" y="124.9">16</text>
<text x="515.8" y="122.8">15</text>
<text x="162" y="128.4">1</text>
<text x="162" y="131.9">3</text>
<text x="166.5" y="129.8">HPL</text>
<text x="166.5" y="126.3">HPR</text>
<text x="231.7" y="126.3">PD3/LCD_D5/UART1_RX</text>
<text x="232" y="129.8">PD4/LCD_D6/UART1_TX</text>
<text x="273.4" y="128.4">10</text>
<text x="273.4" y="131.9">11</text>
<text x="509.3" y="128.4">17</text>
<text x="509.3" y="131.9">18</text>
<text x="515.8" y="126.3">16</text>
<text x="515.8" y="129.8">17</text>
<text x="162" y="135.5">2</text>
<text x="166.5" y="136.9">HPCOMFB</text>
<text x="166.5" y="133.4">HPCOM</text>
<text x="229.5" y="136.9">PD6/LCD_D10/TWI1_SDA</text>
<text x="231.7" y="133.4">PD5/LCD_D7/TWI1_SCK</text>
<text x="273.4" y="135.5">12</text>
<text x="509.3" y="135.5">19</text>
<text x="515.8" y="133.4">18</text>
<text x="515.8" y="136.9">19</text>
<text x="160" y="142.5">80</text>
<text x="162" y="139">4</text>
<text x="166.5" y="140.4">HPVCC</text>
<text x="166.5" y="143.9">AVCC</text>
<text x="231.3" y="140.4">PD7/LCD_D11/DA_MCLK</text>
<text x="231.8" y="143.9">PD8/LCD_D12/DA_BCLK</text>
<text x="273.4" y="139">13</text>
<text x="273.4" y="142.5">14</text>
<text x="509.3" y="139">20</text>
<text x="509.3" y="142.5">21</text>
<text x="515.8" y="140.4">20</text>
<text x="515.8" y="143.9">21</text>
<text x="160" y="146.1">82</text>
<text x="166.5" y="147.5">AGND</text>
<text x="231.7" y="147.5">PD9/LCD_D13/DA_LRCK</text>
<text x="273.4" y="146.1">15</text>
<text x="273.4" y="149.6">16</text>
<text x="509.3" y="146.1">22</text>
<text x="509.3" y="149.6">23</text>
<text x="515.8" y="147.5">22</text>
<text x="231.3" y="154.5">PD11/LCD_D15/DA_OUT</text>
<text x="234.4" y="151">PD10/LCD_D14/DA_IN</text>
<text x="273.4" y="153.1">17</text>
<text x="509.3" y="153.1">24</text>
<text x="515.8" y="151">23</text>
<text x="515.8" y="154.5">24</text>
<text x="160" y="160.2">77</text>
<text x="160" y="156.6">78</text>
<text x="166.5" y="161.6">TVIN1</text>
<text x="166.5" y="158">TVIN0</text>
<text x="227.7" y="158">PD12/LCD_D18/TWI0_SCK</text>
<text x="227.9" y="161.6">PD13/LCD_D19/UART2_TX</text>
<text x="273.4" y="156.6">18</text>
<text x="273.4" y="160.2">19</text>
<text x="509.3" y="156.6">25</text>
<text x="509.3" y="160.2">26</text>
<text x="515.8" y="158">25</text>
<text x="515.8" y="161.6">26</text>
<text x="160" y="167.2">75</text>
<text x="160" y="163.7">76</text>
<text x="166.5" y="165.1">TV_VRP</text>
<text x="227.7" y="165.1">PD14/LCD_D20/UART2_RX</text>
<text x="273.4" y="163.7">21</text>
<text x="273.4" y="167.2">23</text>
<text x="509.3" y="163.7">27</text>
<text x="509.3" y="167.2">28</text>
<text x="515.8" y="165.1">27</text>
<text x="160" y="170.7">72</text>
<text x="166.5" y="172.2">TVOUT</text>
<text x="166.5" y="168.6">TV_VRN</text>
<text x="207" y="172.2">PD16/LCD_D22/UART2_CTS/TWI2_SDA</text>
<text x="207.2" y="168.6">PD15/LCD_D21/UART2_RST/TWI2_SCK</text>
<text x="273.4" y="170.7">24</text>
<text x="509.3" y="170.7">29</text>
<text x="515.8" y="168.6">28</text>
<text x="515.8" y="172.2">29</text>
<text x="160" y="174.3">73</text>
<text x="160" y="177.8">74</text>
<text x="166.5" y="175.7">TV_VCC</text>
<text x="166.5" y="179.2">TVGND</text>
<text x="228.1" y="175.7">PD17/LCD_D23/OWA_OUT</text>
<text x="231.2" y="179.2">PD18/LCD_CLK/SPI0_CS</text>
<text x="273.4" y="174.3">25</text>
<text x="273.4" y="177.8">26</text>
<text x="509.3" y="174.3">30</text>
<text x="509.3" y="177.8">31</text>
<text x="515.8" y="175.7">30</text>
<text x="515.8" y="179.2">31</text>
<text x="228.6" y="182.7">PD19/LCD_DE/SPI0_MOSI</text>
<text x="273.4" y="181.3">27</text>
<text x="273.4" y="184.9">28</text>
<text x="509.3" y="181.3">32</text>
<text x="509.3" y="184.9">33</text>
<text x="515.8" y="182.7">32</text>
<text x="160" y="188.4">79</text>
<text x="166.5" y="189.8">LRADC0</text>
<text x="222.2" y="189.8">PD21/LCD_VSYNC/SPI0_MISO</text>
<text x="224.5" y="186.3">PD20/LCD_HSYNC/SPI0_CLK</text>
<text x="273.4" y="188.4">29</text>
<text x="509.3" y="188.4">34</text>
<text x="509.3" y="191.9">35</text>
<text x="515.8" y="186.3">33</text>
<text x="515.8" y="189.8">34</text>
<text x="509.3" y="195.4">36</text>
<text x="515.8" y="193.3">35</text>
<text x="515.8" y="196.9">36</text>
<text x="160" y="202.5">20</text>
<text x="162" y="199">5</text>
<text x="166.5" y="200.4">VCC-IO</text>
<text x="166.5" y="203.9">VCC-IO</text>
<text x="193.4" y="200.4">PE0/CSI_HSYNC/LCD_D0/TWI2_SCK/UART0_RX</text>
<text x="193.7" y="203.9">PE1/CSI_VSYNC/LCD_D1/TWI2_SDA/UART0_TX</text>
<text x="273.4" y="202.5">48</text>
<text x="273.4" y="199">49</text>
<text x="509.3" y="199">37</text>
<text x="509.3" y="202.5">38</text>
<text x="515.8" y="200.4">37</text>
<text x="515.8" y="203.9">38</text>
<text x="160" y="206">50</text>
<text x="166.5" y="207.4">VCC-IO</text>
<text x="217" y="207.4">PE2/CSI_PCLK/LCD_D8/CLK_OUT</text>
<text x="273.4" y="209.6">46</text>
<text x="273.4" y="206">47</text>
<text x="509.3" y="206">39</text>
<text x="509.3" y="209.6">40</text>
<text x="515.8" y="207.4">39</text>
<text x="218.5" y="214.5">PE4/CSI_D1/LCD_D16/DA_LRCK</text>
<text x="220.6" y="211">PE3/CSI_D0/LCD_D9/DA_BCLK</text>
<text x="273.4" y="213.1">45</text>
<text x="509.3" y="213.1">41</text>
<text x="515.8" y="211">40</text>
<text x="515.8" y="214.5">41</text>
<text x="160" y="216.6">30</text>
<text x="160" y="220.1">31</text>
<text x="166.5" y="218">VCC-DRAM</text>
<text x="166.5" y="221.5">VCC-DRAM</text>
<text x="207.3" y="221.5">PE6/CSI_D3/PWM1/DA_OUT/OWA_OUT</text>
<text x="223.2" y="218">PE5/CSI_D2/LCD_D17/DA_IN</text>
<text x="273.4" y="220.1">43</text>
<text x="273.4" y="216.6">44</text>
<text x="509.3" y="216.6">42</text>
<text x="509.3" y="220.1">43</text>
<text x="515.8" y="218">42</text>
<text x="515.8" y="221.5">43</text>
<text x="160" y="223.7">32</text>
<text x="160" y="227.2">34</text>
<text x="166.5" y="225.1">VCC-DRAM</text>
<text x="217.8" y="225.1">PE7/CSI_D4/UART2_TX/SPI1_CS</text>
<text x="273.4" y="227.2">41</text>
<text x="273.4" y="223.7">42</text>
<text x="509.3" y="223.7">44</text>
<text x="509.3" y="227.2">45</text>
<text x="515.8" y="225.1">44</text>
<text x="160" y="230.7">36</text>
<text x="166.5" y="228.6">VCC-DRAM</text>
<text x="166.5" y="232.1">VCC-DRAM</text>
<text x="213.3" y="228.6">PE8/CSI_D5/UART2_RX/SPI1_MOSI</text>
<text x="213.8" y="232.1">PE9/CSI_D6/UART2_RTS/SPI1_CLK</text>
<text x="273.4" y="230.7">40</text>
<text x="345.7" y="232.8">(0 = read, 1 = write)</text>
<text x="345.7" y="229.3">(rising edge active)</text>
<text x="509.3" y="230.7">46</text>
<text x="515.8" y="228.6">45</text>
<text x="515.8" y="232.1">46</text>
<text x="209.3" y="235.7">PE10/CSI_D7/UART2_CTS/SPI1_MISO</text>
<text x="216.7" y="239.2">PE11/CLK_OUT/TWI0_SCK/IR_RX</text>
<text x="273.4" y="237.8">38</text>
<text x="273.4" y="234.2">39</text>
<text x="345.7" y="236.4">(0 = data, 1 = command)</text>
<text x="509.3" y="234.2">47</text>
<text x="509.3" y="237.8">48</text>
<text x="515.8" y="235.7">47</text>
<text x="515.8" y="239.2">48</text>
<text x="160" y="241.3">22</text>
<text x="160" y="244.8">35</text>
<text x="166.5" y="242.7">VDD-CORE</text>
<text x="216.2" y="242.7">PE12/DA_MCLK/TWI0_SDA/PWM0</text>
<text x="273.4" y="241.3">37</text>
<text x="509.3" y="241.3">49</text>
<text x="509.3" y="244.8">50</text>
<text x="515.8" y="242.7">49</text>
<text x="160" y="248.4">71</text>
<text x="166.5" y="246.2">VDD-CORE</text>
<text x="166.5" y="249.8">VDD-CORE</text>
<text x="273.4" y="251.9">58</text>
<text x="515.8" y="246.2">50</text>
<text x="221.7" y="253.3">PF0/SDC0_D1/DBG_MS/IR_RX</text>
<text x="234.1" y="256.8">PF1/SDC0_D0/DBG_DI</text>
<text x="273.4" y="255.4">57</text>
<text x="160" y="258.9">33</text>
<text x="166.5" y="260.4">SVREF</text>
<text x="228.2" y="260.4">PF2/SDC0_CLK/UART0_RX</text>
<text x="230.1" y="263.9">PF3/SDC0_CMD/DBG_DO</text>
<text x="273.4" y="262.5">55</text>
<text x="273.4" y="258.9">56</text>
<text x="160" y="269.5">89</text>
<text x="230.2" y="267.4">PF4/SDC0_D3/UART0_TX</text>
<text x="273.4" y="269.5">53</text>
<text x="273.4" y="266">54</text>
<text x="166.5" y="270.9">GND</text>
<text x="222.3" y="270.9">PF5/SDC0_D2/DBG_CK/PWM1</text>
<text x="384.3" y="310.1">2</text>
<text x="384.3" y="306.6">1</text>
<text x="388.8" y="311.5">CD/DAT3</text>
<text x="388.8" y="308">DAT2</text>
<text x="384.3" y="313.6">3</text>
<text x="384.3" y="317.1">4</text>
<text x="388.8" y="315">CMD</text>
<text x="384.3" y="320.7">5</text>
<text x="388.8" y="322.1">CLK</text>
<text x="388.8" y="318.6">VDD</text>
<text x="96.6" y="324.2">1</text>
<text x="96.6" y="327.7">2</text>
<text x="100.1" y="326">/CS</text>
<text x="100.1" y="329.5">DO</text>
<text x="108.1" y="329.5">/HOLD</text>
<text x="120.1" y="327.7">7</text>
<text x="384.3" y="324.2">6</text>
<text x="384.3" y="327.7">7</text>
<text x="388.8" y="325.6">GND</text>
<text x="388.8" y="329.1">DAT0</text>
<text x="96.6" y="331.3">3</text>
<text x="100.1" y="333">/WP</text>
<text x="112.5" y="333">CLK</text>
<text x="120.1" y="334.8">5</text>
<text x="120.1" y="331.3">6</text>
<text x="384.3" y="331.3">8</text>
<text x="388.8" y="332.7">DAT1</text>
<text x="114.9" y="336.6">DI</text>
<text x="382.3" y="341.8">10</text>
<text x="384.3" y="338.3">9</text>
<text x="388.8" y="339.7">CARD_DETECT</text>
<text x="388.8" y="343.3">BODY</text>
</g>
</svg>
